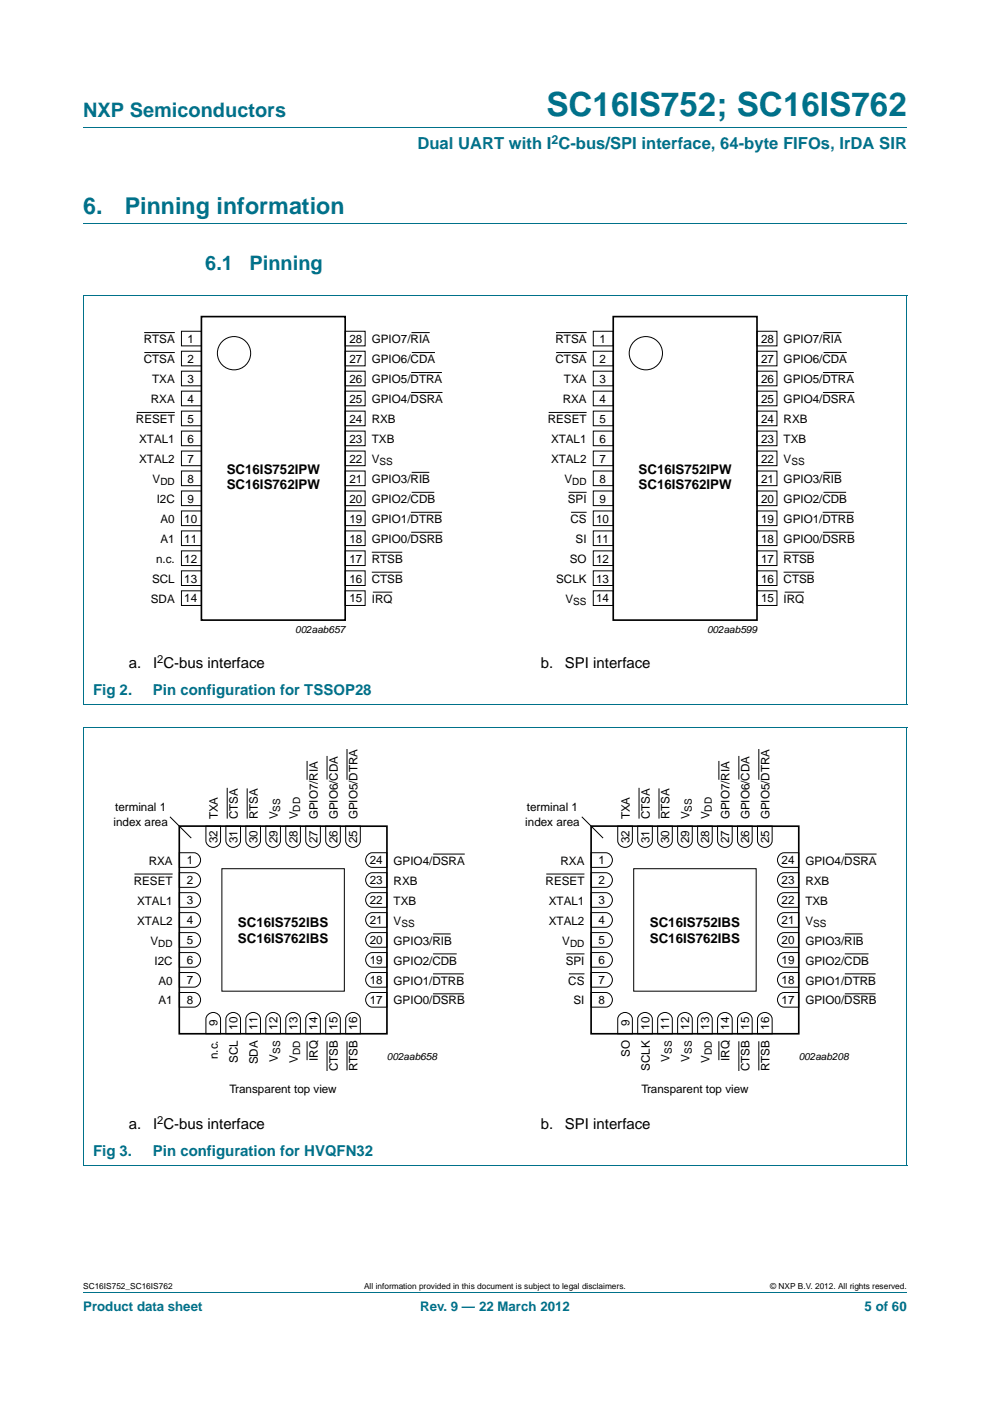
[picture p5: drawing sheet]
<svg xmlns="http://www.w3.org/2000/svg" width="210mm" height="297mm" viewBox="0 0 210 297" stroke-linecap="round" stroke-linejoin="round" font-family="sans-serif">
<path d="M17.6 27h174.7M17.6 47.4h174.7M17.6 62.6h174.7M17.6 62.7v86.7M192.3 62.7v86.7M17.6 149.4h174.7M17.6 154.3h174.7M17.6 154.4v92.7M192.3 154.4v92.7M17.6 247.1h174.7M17.6 273.9h174.7" fill="none" stroke="#00718a" stroke-width=".21"/>
<g fill="none" stroke="#000" stroke-width=".21">
<path d="M30.6 70.5h6.5M30.6 74.7h6.5M38.5 70.2h4.2v3.1h-4.2zM38.5 74.5h4.2v3.1h-4.2zM38.5 78.7h4.2v3.1h-4.2zM73.2 78.7h4.2v3.1h-4.2zM73.2 70.2h4.2v3.1h-4.2zM73.2 74.5h4.2v3.1h-4.2zM87.2 79h6.5M87.2 70.5h3.9M87.3 74.7h4.9M117.9 70.5h6.5"/>
<path d="M117.9 74.7h6.5M125.8 70.2h4.2v3.1h-4.2zM125.8 74.5h4.2v3.1h-4.2zM125.8 78.7h4.2v3.1h-4.2zM160.5 78.7h4.2v3.1h-4.2zM160.5 70.2h4.2v3.1h-4.2zM160.5 74.5h4.2v3.1h-4.2zM174.5 79h6.5M174.6 70.5h3.8M174.6 74.7h4.9M29 87.4h8.1M38.5 82.9h4.2v3.1h-4.2z"/>
<path d="M38.5 87.2h4.2v3.1h-4.2zM38.5 91.4h4.2v3.1h-4.2zM38.5 95.6h4.2v3.1h-4.2zM38.5 99.9h4.2v3.1h-4.2zM73.2 95.6h4.2v3.1h-4.2zM73.2 99.9h4.2v3.1h-4.2zM73.2 87.2h4.2v3.1h-4.2zM73.2 91.4h4.2v3.1h-4.2zM73.2 82.9h4.2v3.1h-4.2zM87.2 83.2h6.6M116.3 87.4h8.1M125.8 82.9h4.2v3.1h-4.2z"/>
<path d="M125.8 87.2h4.2v3.1h-4.2zM125.8 91.4h4.2v3.1h-4.2zM125.8 95.6h4.2v3.1h-4.2zM125.8 99.9h4.2v3.1h-4.2zM160.5 95.6h4.2v3.1h-4.2zM160.5 99.9h4.2v3.1h-4.2zM160.5 87.2h4.2v3.1h-4.2zM160.5 91.4h4.2v3.1h-4.2zM160.5 82.9h4.2v3.1h-4.2zM174.5 83.2h6.6M38.5 104.1h4.2v3.1h-4.2zM38.5 108.3h4.2v3.1h-4.2z"/>
<path d="M38.5 112.6h4.2v3.1h-4.2zM38.5 116.8h4.2v3.1h-4.2zM73.2 112.6h4.2v3.1h-4.2zM73.2 116.8h4.2v3.1h-4.2zM73.2 104.1h4.2v3.1h-4.2zM73.2 108.3h4.2v3.1h-4.2zM78.8 117.1h6.5M87.1 108.6h6.6M87.2 112.8h6.6M87.3 104.4h4.8M87.3 100.1h3.7M120.6 104.4h3.8"/>
<path d="M121.1 108.6h3.3M125.8 104.1h4.2v3.1h-4.2zM125.8 108.3h4.2v3.1h-4.2zM125.8 112.6h4.2v3.1h-4.2zM125.8 116.8h4.2v3.1h-4.2zM160.5 112.6h4.2v3.1h-4.2zM160.5 116.8h4.2v3.1h-4.2zM160.5 104.1h4.2v3.1h-4.2zM160.5 108.3h4.2v3.1h-4.2zM166.1 117.1h6.5M174.4 108.6h6.6M174.5 112.8h6.6"/>
<path d="M174.6 104.4h4.8M174.6 100.1h3.7M38.5 121h4.2v3.1h-4.2zM38.5 125.3h4.2v3.1h-4.2zM73.2 121h4.2v3.1h-4.2zM73.2 125.3h4.2v3.1h-4.2zM78.8 121.3h6.5M79.1 125.5h4.1M125.8 121h4.2v3.1h-4.2zM125.8 125.3h4.2v3.1h-4.2zM160.5 121h4.2v3.1h-4.2zM160.5 125.3h4.2v3.1h-4.2z"/>
<path d="M166.1 121.3h6.5M166.4 125.5h4.1M73.6 158.8v6.5M160.9 158.8v6.5M36 173.2l4.6 4.5M43.7 175.1h3.1v3.2a1.56 1.56 0 0 1-1.6 1.4 1.56 1.56 0 0 1-1.5-1.4zM47.9 175.1h3.1v3.2a1.56 1.56 0 0 1-1.6 1.4 1.56 1.56 0 0 1-1.5-1.4zM48.2 167v6.6M52.1 175.1h3.1v3.2a1.56 1.56 0 0 1-1.5 1.4 1.56 1.56 0 0 1-1.6-1.4zM52.4 167.2v6.4M56.4 175.1h3.1v3.2a1.56 1.56 0 0 1-1.6 1.4 1.56 1.56 0 0 1-1.5-1.4zM60.6 175.1h3.1v3.2a1.56 1.56 0 0 1-1.6 1.4 1.56 1.56 0 0 1-1.5-1.4z"/>
<path d="M64.8 175.1h3.1v3.2a1.56 1.56 0 0 1-1.5 1.4 1.56 1.56 0 0 1-1.6-1.4zM65.1 161.3v4M69.1 175.1h3.1v3.2a1.56 1.56 0 0 1-1.6 1.4 1.56 1.56 0 0 1-1.5-1.4zM69.3 160.3v5M73.3 175.1h3.1v3.2a1.56 1.56 0 0 1-1.6 1.4 1.56 1.56 0 0 1-1.5-1.4zM123.4 173.2l4.5 4.5M131 175.1h3.1v3.2a1.56 1.56 0 0 1-1.6 1.4 1.56 1.56 0 0 1-1.5-1.4zM135.2 175.1h3.1v3.2a1.56 1.56 0 0 1-1.5 1.4 1.56 1.56 0 0 1-1.6-1.4zM135.5 167v6.6M139.4 175.1h3.1v3.2a1.56 1.56 0 0 1-1.5 1.4 1.56 1.56 0 0 1-1.6-1.4zM139.7 167.2v6.4M143.7 175.1h3.1v3.2a1.56 1.56 0 0 1-1.6 1.4 1.56 1.56 0 0 1-1.5-1.4z"/>
<path d="M147.9 175.1h3.1v3.2a1.56 1.56 0 0 1-1.5 1.4 1.56 1.56 0 0 1-1.6-1.4zM152.1 175.1h3.1v3.2a1.56 1.56 0 0 1-1.5 1.4 1.56 1.56 0 0 1-1.6-1.4zM152.4 161.3v4M156.4 175.1h3.1v3.2a1.56 1.56 0 0 1-1.6 1.4 1.56 1.56 0 0 1-1.5-1.4zM156.7 160.3v5M160.6 175.1h3.1v3.2a1.56 1.56 0 0 1-1.5 1.4 1.56 1.56 0 0 1-1.6-1.4zM28.5 185.3h8.1M38 197.7h3.1a1.56 1.56 0 0 1 1.4 1.6 1.56 1.56 0 0 1-1.4 1.5h-3.1zM38 193.5h3.1a1.56 1.56 0 0 1 1.4 1.5 1.56 1.56 0 0 1-1.4 1.6h-3.1zM38 189.3h3.1a1.56 1.56 0 0 1 1.4 1.5 1.56 1.56 0 0 1-1.4 1.6h-3.1zM38 185h3.1a1.56 1.56 0 0 1 1.4 1.6 1.56 1.56 0 0 1-1.4 1.5h-3.1zM38 180.8h3.1a1.56 1.56 0 0 1 1.4 1.5 1.56 1.56 0 0 1-1.4 1.6h-3.1z"/>
<path d="M47 184.2h26v25.9h-26zM78.1 198.1l.8-.4h3.1v3.1h-3.1a1.57 1.57 0 0 1-1.3-1.1 1.57 1.57 0 0 1 .5-1.6zM78.1 193.8l.8-.3h3.1v3.1h-3.1a1.57 1.57 0 0 1-1.3-1.1 1.57 1.57 0 0 1 .5-1.7zM78.1 189.6l.8-.3h3.1v3.1h-3.1a1.57 1.57 0 0 1-1.3-1.1 1.57 1.57 0 0 1 .5-1.7zM78.1 185.4l.8-.4h3.1v3.1h-3.1a1.57 1.57 0 0 1-1.3-1.1 1.57 1.57 0 0 1 .5-1.6zM78.1 181.1l.8-.3h3.1v3.1h-3.1a1.57 1.57 0 0 1-1.3-1.1 1.57 1.57 0 0 1 .5-1.7zM91.8 198h3.7M91.8 181.1h6.7M115.8 185.3h8.1M125.3 197.7h3.1a1.56 1.56 0 0 1 1.4 1.6 1.56 1.56 0 0 1-1.4 1.5h-3.1zM125.3 193.5h3.1a1.56 1.56 0 0 1 1.4 1.5 1.56 1.56 0 0 1-1.4 1.6h-3.1zM125.3 189.3h3.1a1.56 1.56 0 0 1 1.4 1.5 1.56 1.56 0 0 1-1.4 1.6h-3.1z"/>
<path d="M125.3 185h3.1a1.56 1.56 0 0 1 1.4 1.6 1.56 1.56 0 0 1-1.4 1.5h-3.1zM125.3 180.8h3.1a1.56 1.56 0 0 1 1.4 1.5 1.56 1.56 0 0 1-1.4 1.6h-3.1zM134.4 184.2h25.9v25.9h-25.9zM165.4 198.1l.9-.4h3.1v3.1h-3.1a1.57 1.57 0 0 1-1.4-1.1 1.57 1.57 0 0 1 .5-1.6zM165.4 193.8l.9-.3h3.1v3.1h-3.1a1.57 1.57 0 0 1-1.4-1.1 1.57 1.57 0 0 1 .5-1.7zM165.4 189.6l.9-.3h3.1v3.1h-3.1a1.57 1.57 0 0 1-1.4-1.1 1.57 1.57 0 0 1 .5-1.7zM165.4 185.4l.9-.4h3.1v3.1h-3.1a1.57 1.57 0 0 1-1.4-1.1 1.57 1.57 0 0 1 .5-1.6zM165.4 181.1l.9-.3h3.1v3.1h-3.1a1.57 1.57 0 0 1-1.4-1.1 1.57 1.57 0 0 1 .5-1.7zM179.1 198h3.8M179.2 181.1h6.7M38 210.4h3.1a1.56 1.56 0 0 1 1.4 1.6 1.56 1.56 0 0 1-1.4 1.5h-3.1zM38 206.2h3.1a1.56 1.56 0 0 1 1.4 1.5 1.56 1.56 0 0 1-1.4 1.6h-3.1z"/>
<path d="M38 202h3.1a1.56 1.56 0 0 1 1.4 1.5 1.56 1.56 0 0 1-1.4 1.6h-3.1zM44 215.2a1.57 1.57 0 0 1 1.6-.5 1.57 1.57 0 0 1 1.2 1.4v3.1h-3.1v-3.1zM48.2 215.2a1.57 1.57 0 0 1 1.7-.5 1.57 1.57 0 0 1 1.1 1.4v3.1h-3.1v-3.1zM52.4 215.2a1.57 1.57 0 0 1 1.7-.5 1.57 1.57 0 0 1 1.1 1.4v3.1h-3.1v-3.1zM56.7 215.2a1.57 1.57 0 0 1 1.6-.5 1.57 1.57 0 0 1 1.2 1.4v3.1h-3.1v-3.1zM60.9 215.2a1.57 1.57 0 0 1 1.7-.5 1.57 1.57 0 0 1 1.1 1.4v3.1h-3.1v-3.1zM65.1 215.2a1.57 1.57 0 0 1 1.7-.5 1.57 1.57 0 0 1 1.1 1.4v3.1h-3.1v-3.1zM69.4 215.2a1.57 1.57 0 0 1 1.6-.5 1.57 1.57 0 0 1 1.2 1.4v3.1h-3.1v-3.1zM73.6 215.2a1.57 1.57 0 0 1 1.7-.5 1.57 1.57 0 0 1 1.1 1.4v3.1h-3.1v-3.1zM78.1 210.8l.8-.4h3.1v3.1h-3.1a1.57 1.57 0 0 1-1.3-1.1 1.57 1.57 0 0 1 .5-1.6zM78.1 206.5l.8-.3h3.1v3.1h-3.1a1.57 1.57 0 0 1-1.3-1.1 1.57 1.57 0 0 1 .5-1.7zM78.1 202.3l.8-.3h3.1v3.1h-3.1a1.57 1.57 0 0 1-1.3-1.1 1.57 1.57 0 0 1 .5-1.7z"/>
<path d="M91.8 210.7h6.5M91.8 206.5h6.5M91.8 202.2h5M120.1 202.2h3.8M120.6 206.5h3.3M125.3 210.4h3.1a1.56 1.56 0 0 1 1.4 1.6 1.56 1.56 0 0 1-1.4 1.5h-3.1zM125.3 206.2h3.1a1.56 1.56 0 0 1 1.4 1.5 1.56 1.56 0 0 1-1.4 1.6h-3.1zM125.3 202h3.1a1.56 1.56 0 0 1 1.4 1.5 1.56 1.56 0 0 1-1.4 1.6h-3.1zM131.3 215.2a1.57 1.57 0 0 1 1.7-.5 1.57 1.57 0 0 1 1.1 1.4v3.1h-3.1v-3.1zM135.5 215.2a1.57 1.57 0 0 1 1.7-.5 1.57 1.57 0 0 1 1.1 1.4v3.1h-3.1v-3.1zM139.8 215.2a1.57 1.57 0 0 1 1.6-.5 1.57 1.57 0 0 1 1.1 1.4v3.1h-3.1v-3.1zM144 215.2a1.57 1.57 0 0 1 1.7-.5 1.57 1.57 0 0 1 1.1 1.4v3.1h-3.1v-3.1z"/>
<path d="M148.2 215.2a1.57 1.57 0 0 1 1.7-.5 1.57 1.57 0 0 1 1.1 1.4v3.1h-3.1v-3.1zM152.5 215.2a1.57 1.57 0 0 1 1.6-.5 1.57 1.57 0 0 1 1.1 1.4v3.1h-3.1v-3.1zM156.7 215.2a1.57 1.57 0 0 1 1.7-.5 1.57 1.57 0 0 1 1.1 1.4v3.1h-3.1v-3.1zM160.9 215.2a1.57 1.57 0 0 1 1.7-.5 1.57 1.57 0 0 1 1.1 1.4v3.1h-3.1v-3.1zM165.4 210.8l.9-.4h3.1v3.1h-3.1a1.57 1.57 0 0 1-1.4-1.1 1.57 1.57 0 0 1 .5-1.6zM165.4 206.5l.9-.3h3.1v3.1h-3.1a1.57 1.57 0 0 1-1.4-1.1 1.57 1.57 0 0 1 .5-1.7zM165.4 202.3l.9-.3h3.1v3.1h-3.1a1.57 1.57 0 0 1-1.4-1.1 1.57 1.57 0 0 1 .5-1.7zM179.1 202.2h5.1M179.1 210.7h6.6M179.1 206.5h6.6M65.1 220.8v4M69.3 220.8v6.3"/>
<path d="M73.6 220.8v6.2M152.4 220.8v4M156.7 220.8v6.3M160.9 220.8v6.2"/>
<circle cx="49.6" cy="74.9" r="3.5"/>
<circle cx="136.9" cy="74.9" r="3.5"/>
</g>
<path d="M42.7 67.1h30.5v64.4h-30.5zM130 67.1h30.5v64.4h-30.5zM38 175.2h44v44h-44zM125.3 175.2h44.1v44h-44.1z" fill="none" stroke="#000" stroke-width=".35"/>
<text font-size="7" fill="#00718a" x="115.8" y="24.6">SC16IS752; SC16IS762</text>
<g font-size="4.9" fill="#00718a">
<text x="17.6" y="45.4">6.</text>
<text x="26.4" y="45.4">Pinning information</text>
</g>
<g font-size="4.2" fill="#00718a">
<text x="17.6" y="24.9">NXP Semiconductors</text>
<text x="43.5" y="57.3">6.1</text>
<text x="52.9" y="57.3">Pinning</text>
</g>
<text font-size="3.5" fill="#00718a" x="88.5" y="31.6">Dual UART with I C-bus/SPI interface, 64-byte FIFOs, IrDA SIR</text>
<g font-size="3.2">
<text x="27.3" y="141.6">a.</text>
<text x="32.4" y="141.6">I C-bus interface</text>
<text x="114.7" y="141.6">b.</text>
<text x="119.8" y="141.6">SPI interface</text>
<text x="27.3" y="239.4">a.</text>
<text x="32.4" y="239.4">I C-bus interface</text>
<text x="114.7" y="239.4">b.</text>
<text x="119.8" y="239.4">SPI interface</text>
</g>
<g font-size="3.2" fill="#00718a">
<text x="19.7" y="147.3">Fig 2.</text>
<text x="32.4" y="147.3">Pin configuration for TSSOP28</text>
<text x="19.7" y="245">Fig 3.</text>
<text x="32.4" y="245">Pin configuration for HVQFN32</text>
</g>
<g font-size="2.8">
<text x="48.1" y="100.4">SC16IS752IPW</text>
<text x="135.4" y="100.4">SC16IS752IPW</text>
<text x="48.1" y="103.8">SC16IS762IPW</text>
<text x="135.4" y="103.8">SC16IS762IPW</text>
<text x="50.5" y="196.5">SC16IS752IBS</text>
<text x="137.8" y="196.5">SC16IS752IBS</text>
<text x="50.5" y="199.9">SC16IS762IBS</text>
<text x="137.8" y="199.9">SC16IS762IBS</text>
</g>
<g font-size="2.8" fill="#00718a">
<text x="17.6" y="277.9">Product data sheet</text>
<text x="89.1" y="277.9">Rev. 9 — 22 March 2012</text>
<text x="183.3" y="277.9">5 of 60</text>
</g>
<text font-size="2.6" fill="#00718a" x="116.9" y="30.5">2</text>
<g font-size="2.5">
<text x="30.5" y="72.8">RTSA</text>
<text x="30.5" y="77">CTSA</text>
<text x="39.8" y="72.7">1</text>
<text x="39.8" y="76.9">2</text>
<text x="74.1" y="72.7">28</text>
<text x="74.1" y="76.9">27</text>
<text x="78.8" y="72.8">GPIO7/RIA</text>
<text x="78.8" y="77">GPIO6/CDA</text>
<text x="117.8" y="72.8">RTSA</text>
<text x="117.8" y="77">CTSA</text>
<text x="127.1" y="72.7">1</text>
<text x="127.1" y="76.9">2</text>
<text x="161.4" y="72.7">28</text>
<text x="161.4" y="76.9">27</text>
<text x="166.1" y="72.8">GPIO7/RIA</text>
<text x="166.1" y="77">GPIO6/CDA</text>
<text x="32.3" y="81.2">TXA</text>
<text x="39.8" y="81.2">3</text>
<text x="74.1" y="81.2">26</text>
<text x="78.8" y="81.2">GPIO5/DTRA</text>
<text x="119.6" y="81.2">TXA</text>
<text x="127.1" y="81.2">3</text>
<text x="161.4" y="81.2">26</text>
<text x="166.1" y="81.2">GPIO5/DTRA</text>
<text x="28.8" y="89.7">RESET</text>
<text x="32" y="85.5">RXA</text>
<text x="39.8" y="85.4">4</text>
<text x="39.8" y="89.6">5</text>
<text x="74.1" y="89.6">24</text>
<text x="74.1" y="85.4">25</text>
<text x="78.8" y="85.5">GPIO4/DSRA</text>
<text x="78.8" y="89.7">RXB</text>
<text x="116.1" y="89.7">RESET</text>
<text x="119.3" y="85.5">RXA</text>
<text x="127.1" y="85.4">4</text>
<text x="127.1" y="89.6">5</text>
<text x="161.4" y="89.6">24</text>
<text x="161.4" y="85.4">25</text>
<text x="166.1" y="85.5">GPIO4/DSRA</text>
<text x="166.1" y="89.7">RXB</text>
<text x="29.5" y="93.9">XTAL1</text>
<text x="39.8" y="93.9">6</text>
<text x="74.1" y="93.9">23</text>
<text x="78.8" y="93.9">TXB</text>
<text x="116.8" y="93.9">XTAL1</text>
<text x="127.1" y="93.9">6</text>
<text x="161.4" y="93.9">23</text>
<text x="166.1" y="93.9">TXB</text>
<text x="29.5" y="98.2">XTAL2</text>
<text x="39.8" y="98.1">7</text>
<text x="74.1" y="98.1">22</text>
<text x="78.8" y="98.2">V</text>
<text x="116.8" y="98.2">XTAL2</text>
<text x="127.1" y="98.1">7</text>
<text x="161.4" y="98.1">22</text>
<text x="166.1" y="98.2">V</text>
<text x="32.4" y="102.4">V</text>
<text x="33.2" y="106.6">I2C</text>
<text x="39.8" y="102.3">8</text>
<text x="39.8" y="106.6">9</text>
<text x="74.1" y="106.6">20</text>
<text x="74.1" y="102.3">21</text>
<text x="78.8" y="102.4">GPIO3/RIB</text>
<text x="78.8" y="106.6">GPIO2/CDB</text>
<text x="119.7" y="102.4">V</text>
<text x="120.4" y="106.6">SPI</text>
<text x="127.1" y="102.3">8</text>
<text x="127.1" y="106.6">9</text>
<text x="161.4" y="106.6">20</text>
<text x="161.4" y="102.3">21</text>
<text x="166.1" y="102.4">GPIO3/RIB</text>
<text x="166.1" y="106.6">GPIO2/CDB</text>
<text x="34" y="110.9">A0</text>
<text x="39.1" y="110.8">10</text>
<text x="74.1" y="110.8">19</text>
<text x="78.8" y="110.9">GPIO1/DTRB</text>
<text x="120.9" y="110.9">CS</text>
<text x="126.4" y="110.8">10</text>
<text x="161.4" y="110.8">19</text>
<text x="166.1" y="110.9">GPIO1/DTRB</text>
<text x="33.1" y="119.3">n.c.</text>
<text x="34" y="115.1">A1</text>
<text x="39.1" y="115">11</text>
<text x="39.1" y="119.3">12</text>
<text x="74.1" y="115">18</text>
<text x="74.1" y="119.3">17</text>
<text x="78.8" y="115.1">GPIO0/DSRB</text>
<text x="78.8" y="119.3">RTSB</text>
<text x="120.8" y="119.3">SO</text>
<text x="122" y="115.1">SI</text>
<text x="126.4" y="115">11</text>
<text x="126.4" y="119.3">12</text>
<text x="161.4" y="115">18</text>
<text x="161.4" y="119.3">17</text>
<text x="166.1" y="115.1">GPIO0/DSRB</text>
<text x="166.1" y="119.3">RTSB</text>
<text x="32.3" y="123.6">SCL</text>
<text x="39.1" y="123.5">13</text>
<text x="74.1" y="123.5">16</text>
<text x="78.8" y="123.6">CTSB</text>
<text x="117.9" y="123.6">SCLK</text>
<text x="126.4" y="123.5">13</text>
<text x="161.4" y="123.5">16</text>
<text x="166.1" y="123.6">CTSB</text>
<text x="32" y="127.8">SDA</text>
<text x="39.1" y="127.7">14</text>
<text x="74.1" y="127.7">15</text>
<text x="78.8" y="127.8">IRQ</text>
<text x="119.9" y="127.8">V</text>
<text x="126.4" y="127.7">14</text>
<text x="161.4" y="127.7">15</text>
<text x="166.1" y="127.8">IRQ</text>
<text x="24.4" y="172">terminal 1</text>
<text x="46.2" y="173.7" transform="rotate(-90 46.2 173.7)">TXA</text>
<text x="50.4" y="173.7" transform="rotate(-90 50.4 173.7)">CTSA</text>
<text x="54.7" y="173.7" transform="rotate(-90 54.7 173.7)">RTSA</text>
<text x="58.9" y="173.7" transform="rotate(-90 58.9 173.7)">V</text>
<text x="63.1" y="173.7" transform="rotate(-90 63.1 173.7)">V</text>
<text x="67.4" y="173.7" transform="rotate(-90 67.4 173.7)">GPIO7/RIA</text>
<text x="71.6" y="173.7" transform="rotate(-90 71.6 173.7)">GPIO6/CDA</text>
<text x="75.8" y="173.7" transform="rotate(-90 75.8 173.7)">GPIO5/DTRA</text>
<text x="111.7" y="172">terminal 1</text>
<text x="133.5" y="173.7" transform="rotate(-90 133.5 173.7)">TXA</text>
<text x="137.7" y="173.7" transform="rotate(-90 137.7 173.7)">CTSA</text>
<text x="142" y="173.7" transform="rotate(-90 142 173.7)">RTSA</text>
<text x="146.2" y="173.7" transform="rotate(-90 146.2 173.7)">V</text>
<text x="150.4" y="173.7" transform="rotate(-90 150.4 173.7)">V</text>
<text x="154.7" y="173.7" transform="rotate(-90 154.7 173.7)">GPIO7/RIA</text>
<text x="158.9" y="173.7" transform="rotate(-90 158.9 173.7)">GPIO6/CDA</text>
<text x="163.1" y="173.7" transform="rotate(-90 163.1 173.7)">GPIO5/DTRA</text>
<text x="24.1" y="175">index area</text>
<text x="46.1" y="178.8" transform="rotate(-90 46.1 178.8)">32</text>
<text x="50.4" y="178.8" transform="rotate(-90 50.4 178.8)">31</text>
<text x="54.6" y="178.8" transform="rotate(-90 54.6 178.8)">30</text>
<text x="58.8" y="178.8" transform="rotate(-90 58.8 178.8)">29</text>
<text x="63.1" y="178.8" transform="rotate(-90 63.1 178.8)">28</text>
<text x="67.3" y="178.8" transform="rotate(-90 67.3 178.8)">27</text>
<text x="71.5" y="178.8" transform="rotate(-90 71.5 178.8)">26</text>
<text x="75.8" y="178.8" transform="rotate(-90 75.8 178.8)">25</text>
<text x="111.4" y="175">index area</text>
<text x="133.4" y="178.8" transform="rotate(-90 133.4 178.8)">32</text>
<text x="137.7" y="178.8" transform="rotate(-90 137.7 178.8)">31</text>
<text x="141.9" y="178.8" transform="rotate(-90 141.9 178.8)">30</text>
<text x="146.1" y="178.8" transform="rotate(-90 146.1 178.8)">29</text>
<text x="150.4" y="178.8" transform="rotate(-90 150.4 178.8)">28</text>
<text x="154.6" y="178.8" transform="rotate(-90 154.6 178.8)">27</text>
<text x="158.8" y="178.8" transform="rotate(-90 158.8 178.8)">26</text>
<text x="163.1" y="178.8" transform="rotate(-90 163.1 178.8)">25</text>
<text x="31.5" y="183.3">RXA</text>
<text x="39.6" y="183.3">1</text>
<text x="78.4" y="183.3">24</text>
<text x="83.5" y="183.3">GPIO4/DSRA</text>
<text x="118.8" y="183.3">RXA</text>
<text x="126.9" y="183.3">1</text>
<text x="165.7" y="183.3">24</text>
<text x="170.8" y="183.3">GPIO4/DSRA</text>
<text x="28.4" y="187.6">RESET</text>
<text x="29.1" y="191.8">XTAL1</text>
<text x="39.6" y="191.7">3</text>
<text x="39.6" y="187.5">2</text>
<text x="78.4" y="191.7">22</text>
<text x="78.4" y="187.5">23</text>
<text x="83.5" y="191.8">TXB</text>
<text x="83.5" y="187.6">RXB</text>
<text x="115.7" y="187.6">RESET</text>
<text x="116.4" y="191.8">XTAL1</text>
<text x="126.9" y="191.7">3</text>
<text x="126.9" y="187.5">2</text>
<text x="165.7" y="191.7">22</text>
<text x="165.7" y="187.5">23</text>
<text x="170.8" y="191.8">TXB</text>
<text x="170.8" y="187.6">RXB</text>
<text x="29.1" y="196">XTAL2</text>
<text x="39.6" y="196">4</text>
<text x="78.4" y="196">21</text>
<text x="83.5" y="196">V</text>
<text x="116.4" y="196">XTAL2</text>
<text x="126.9" y="196">4</text>
<text x="165.7" y="196">21</text>
<text x="170.8" y="196">V</text>
<text x="31.9" y="200.3">V</text>
<text x="39.6" y="200.2">5</text>
<text x="78.4" y="200.2">20</text>
<text x="83.5" y="200.3">GPIO3/RIB</text>
<text x="119.2" y="200.3">V</text>
<text x="126.9" y="200.2">5</text>
<text x="165.7" y="200.2">20</text>
<text x="170.8" y="200.3">GPIO3/RIB</text>
<text x="32.8" y="204.5">I2C</text>
<text x="33.6" y="208.7">A0</text>
<text x="39.6" y="208.7">7</text>
<text x="39.6" y="204.4">6</text>
<text x="78.4" y="208.7">18</text>
<text x="78.4" y="204.4">19</text>
<text x="83.5" y="208.7">GPIO1/DTRB</text>
<text x="83.5" y="204.5">GPIO2/CDB</text>
<text x="119.9" y="204.5">SPI</text>
<text x="120.5" y="208.7">CS</text>
<text x="126.9" y="208.7">7</text>
<text x="126.9" y="204.4">6</text>
<text x="165.7" y="208.7">18</text>
<text x="165.7" y="204.4">19</text>
<text x="170.8" y="208.7">GPIO1/DTRB</text>
<text x="170.8" y="204.5">GPIO2/CDB</text>
<text x="33.6" y="213">A1</text>
<text x="39.6" y="212.9">8</text>
<text x="78.4" y="212.9">17</text>
<text x="83.5" y="213">GPIO0/DSRB</text>
<text x="121.6" y="213">SI</text>
<text x="126.9" y="212.9">8</text>
<text x="165.7" y="212.9">17</text>
<text x="170.8" y="213">GPIO0/DSRB</text>
<text x="46.1" y="217.6" transform="rotate(-90 46.1 217.6)">9</text>
<text x="50.4" y="218.3" transform="rotate(-90 50.4 218.3)">10</text>
<text x="54.6" y="218.3" transform="rotate(-90 54.6 218.3)">11</text>
<text x="58.8" y="218.3" transform="rotate(-90 58.8 218.3)">12</text>
<text x="63.1" y="218.3" transform="rotate(-90 63.1 218.3)">13</text>
<text x="67.3" y="218.3" transform="rotate(-90 67.3 218.3)">14</text>
<text x="71.5" y="218.3" transform="rotate(-90 71.5 218.3)">15</text>
<text x="75.8" y="218.3" transform="rotate(-90 75.8 218.3)">16</text>
<text x="133.4" y="217.6" transform="rotate(-90 133.4 217.6)">9</text>
<text x="137.7" y="218.3" transform="rotate(-90 137.7 218.3)">10</text>
<text x="141.9" y="218.3" transform="rotate(-90 141.9 218.3)">11</text>
<text x="146.1" y="218.3" transform="rotate(-90 146.1 218.3)">12</text>
<text x="150.4" y="218.3" transform="rotate(-90 150.4 218.3)">13</text>
<text x="154.6" y="218.3" transform="rotate(-90 154.6 218.3)">14</text>
<text x="158.8" y="218.3" transform="rotate(-90 158.8 218.3)">15</text>
<text x="163.1" y="218.3" transform="rotate(-90 163.1 218.3)">16</text>
<text x="46.2" y="224.6" transform="rotate(-90 46.2 224.6)">n.c.</text>
<text x="50.4" y="225.4" transform="rotate(-90 50.4 225.4)">SCL</text>
<text x="54.7" y="225.7" transform="rotate(-90 54.7 225.7)">SDA</text>
<text x="58.9" y="225.1" transform="rotate(-90 58.9 225.1)">V</text>
<text x="63.1" y="225.3" transform="rotate(-90 63.1 225.3)">V</text>
<text x="67.4" y="225" transform="rotate(-90 67.4 225)">IRQ</text>
<text x="71.6" y="227.2" transform="rotate(-90 71.6 227.2)">CTSB</text>
<text x="75.8" y="227.2" transform="rotate(-90 75.8 227.2)">RTSB</text>
<text x="133.5" y="224.2" transform="rotate(-90 133.5 224.2)">SO</text>
<text x="137.7" y="227" transform="rotate(-90 137.7 227)">SCLK</text>
<text x="142" y="225.1" transform="rotate(-90 142 225.1)">V</text>
<text x="146.2" y="225.1" transform="rotate(-90 146.2 225.1)">V</text>
<text x="150.4" y="225.3" transform="rotate(-90 150.4 225.3)">V</text>
<text x="154.7" y="225" transform="rotate(-90 154.7 225)">IRQ</text>
<text x="158.9" y="227.2" transform="rotate(-90 158.9 227.2)">CTSB</text>
<text x="163.1" y="227.2" transform="rotate(-90 163.1 227.2)">RTSB</text>
<text x="48.7" y="231.8">Transparent top view</text>
<text x="136" y="231.8">Transparent top view</text>
</g>
<g font-size="2.4">
<text x="33.3" y="140.7">2</text>
<text x="33.3" y="238.4">2</text>
</g>
<g font-size="2.1">
<text x="80.5" y="98.7">SS</text>
<text x="167.8" y="98.7">SS</text>
<text x="34" y="102.9">DD</text>
<text x="121.3" y="102.9">DD</text>
<text x="121.6" y="128.3">SS</text>
<text x="62.6" y="134.3">002aab657</text>
<text x="149.9" y="134.3">002aab599</text>
<text x="59.4" y="172.1" transform="rotate(-90 59.4 172.1)">SS</text>
<text x="63.6" y="172.1" transform="rotate(-90 63.6 172.1)">DD</text>
<text x="146.7" y="172.1" transform="rotate(-90 146.7 172.1)">SS</text>
<text x="150.9" y="172.1" transform="rotate(-90 150.9 172.1)">DD</text>
<text x="85.1" y="196.5">SS</text>
<text x="172.4" y="196.5">SS</text>
<text x="33.5" y="200.8">DD</text>
<text x="120.9" y="200.8">DD</text>
<text x="59.4" y="223.4" transform="rotate(-90 59.4 223.4)">SS</text>
<text x="63.6" y="223.6" transform="rotate(-90 63.6 223.6)">DD</text>
<text x="82" y="224.8">002aab658</text>
<text x="142.5" y="223.4" transform="rotate(-90 142.5 223.4)">SS</text>
<text x="146.7" y="223.4" transform="rotate(-90 146.7 223.4)">SS</text>
<text x="150.9" y="223.6" transform="rotate(-90 150.9 223.6)">DD</text>
<text x="169.4" y="224.8">002aab208</text>
</g>
<g font-size="1.8">
<text x="17.6" y="273.3">SC16IS752_SC16IS762</text>
<text x="77.2" y="273.3">All information provided in this document is subject to legal disclaimers.</text>
<text x="163.3" y="273.3">© NXP B.V. 2012. All rights reserved.</text>
</g>
</svg>
